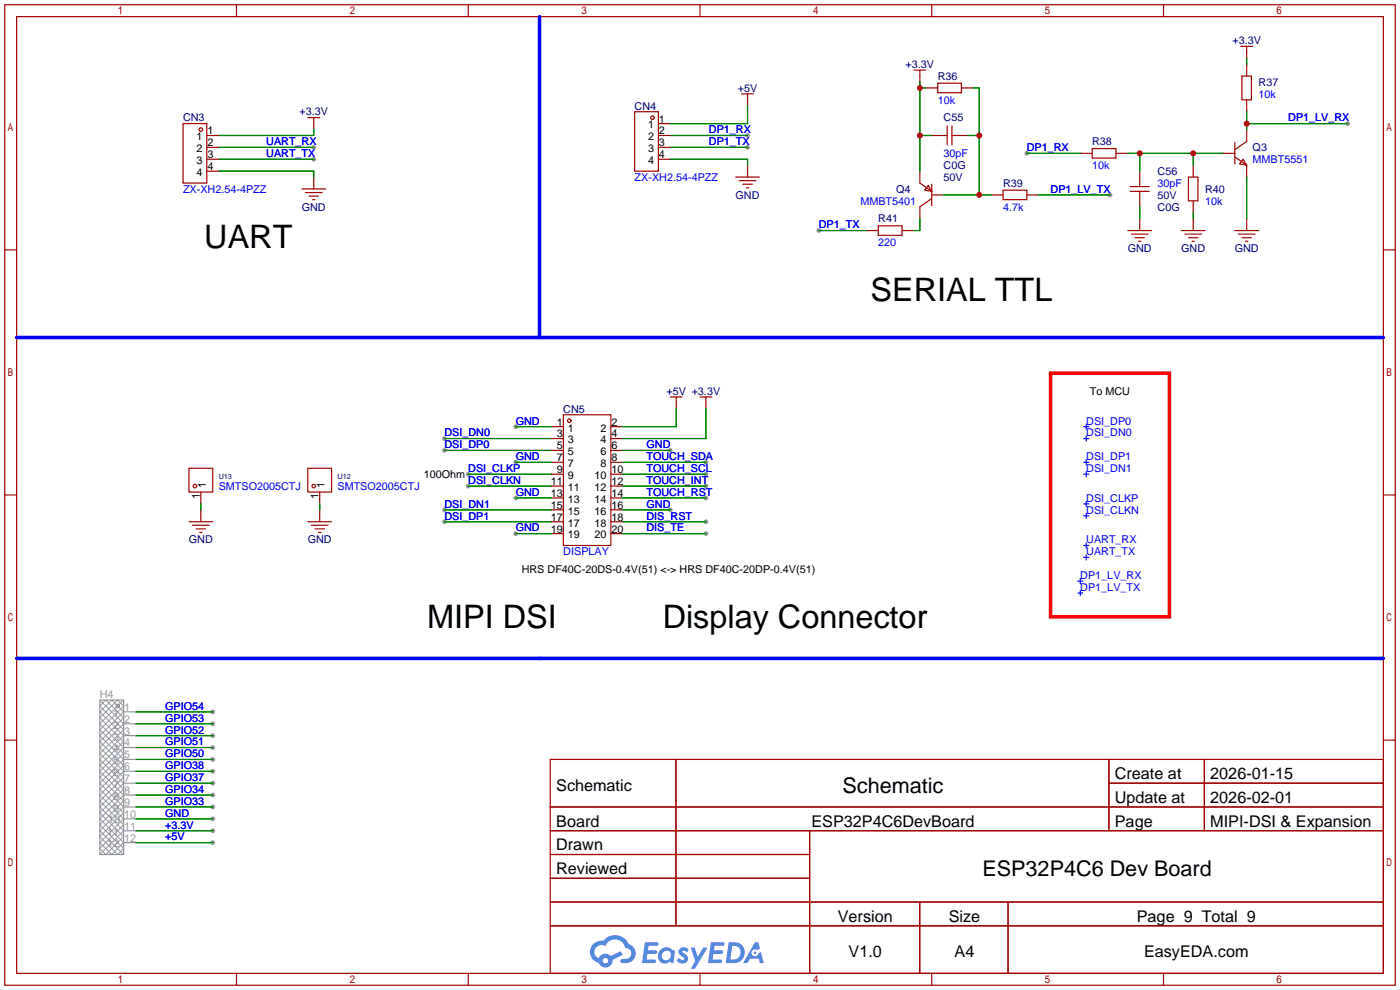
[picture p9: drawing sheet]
<svg xmlns="http://www.w3.org/2000/svg" width="299mm" height="212mm" viewBox="0 0 299 212" stroke-linecap="round" stroke-linejoin="round" font-family="sans-serif">
<g fill="#999">
<circle cx="175" cy="49.3" r=".51"/>
<circle cx="237.2" cy="41.7" r=".51"/>
<circle cx="288" cy="26.4" r=".51"/>
<circle cx="219.5" cy="32.8" r=".51"/>
<circle cx="159.8" cy="31.5" r=".51"/>
<circle cx="159.8" cy="29" r=".51"/>
<circle cx="67.1" cy="34" r=".51"/>
<circle cx="67.1" cy="31.5" r=".51"/>
<circle cx="100.1" cy="103.9" r=".51"/>
<circle cx="100.1" cy="101.3" r=".51"/>
<circle cx="95" cy="96.3" r=".51"/>
<circle cx="95" cy="93.7" r=".51"/>
<circle cx="95" cy="111.5" r=".51"/>
<circle cx="95" cy="109" r=".51"/>
<circle cx="110.2" cy="91.2" r=".51"/>
<circle cx="110.2" cy="98.8" r=".51"/>
<circle cx="110.2" cy="106.4" r=".51"/>
<circle cx="110.2" cy="114" r=".51"/>
<circle cx="150.9" cy="98.8" r=".51"/>
<circle cx="150.9" cy="101.3" r=".51"/>
<circle cx="150.9" cy="103.9" r=".51"/>
<circle cx="150.9" cy="106.4" r=".51"/>
<circle cx="143.3" cy="96.3" r=".51"/>
<circle cx="143.3" cy="109" r=".51"/>
<circle cx="150.9" cy="114" r=".51"/>
<circle cx="150.9" cy="111.5" r=".51"/>
<circle cx="45.5" cy="152.1" r=".51"/>
<circle cx="45.5" cy="154.7" r=".51"/>
<circle cx="45.5" cy="157.2" r=".51"/>
<circle cx="45.5" cy="159.8" r=".51"/>
<circle cx="45.5" cy="162.3" r=".51"/>
<circle cx="45.5" cy="164.8" r=".51"/>
<circle cx="45.5" cy="167.4" r=".51"/>
<circle cx="45.5" cy="169.9" r=".51"/>
<circle cx="45.5" cy="172.5" r=".51"/>
<circle cx="45.5" cy="175" r=".51"/>
<circle cx="45.5" cy="177.5" r=".51"/>
<circle cx="45.5" cy="180.1" r=".51"/>
</g>
<g fill="none" stroke="#a10000" stroke-width=".25">
<path d="M1 1h297.2v209.6h-297.2zM3.6 3.6h292.1v204.4h-292.1zM50.5 1v2.6M100.1 1v2.6M149.6 1v2.6M199.1 1v2.6M248.7 1v2.6M1 53.4h2.6M295.7 53.4h2.5M1 105.8h2.6M295.7 105.8h2.5M1 158.2h2.6"/>
<path d="M295.7 158.2h2.5M117.6 162.3h178.1v45.7h-178.1zM117.6 172.5h178.1M117.6 177.5h178.1M144.5 162.3v35.6M173 177.5v30.5M237 162.3v15.2M237 167.4h58.7M257.4 162.3v15.2M117.6 182.6h55.4M117.6 192.8h178.1M117.6 187.7h55.4"/>
<path d="M117.6 197.9h178.1M196.6 192.8v15.2M215.4 192.8v15.2M50.5 208v2.6M100.1 208v2.6M149.6 208v2.6M199.1 208v2.6M248.7 208v2.6"/>
</g>
<g fill="#5487ff">
<path d="M145.3 202.7a1.3 1.3 0 0 1 1.9 .3l-.4 .6a.54 .54 0 0 0-.9-.2l.1 .2a1.34 1.34 0 0 1 .9 1.8 1.47 1.47 0 0 1-2.3-.1l.5-.6 .8 .5a.31 .31 0 0 0 .4-.3 .31 .31 0 0 0-.3-.4 1.12 1.12 0 0 1-.7-1.8z"/>
<path d="M147.6 202.5h.9l.6 2 1.2-2h.9l-2.7 4.6h-.9l1-1.7z"/>
<path d="M137.8 201.4h1.7a1.31 1.31 0 0 1 1.2 .2 .4 .4 0 0 1-.3 .5l-1.8 .1-.1 .9h1.6a.4 .4 0 0 1 .4 .4 .4 .4 0 0 1-.5 .4h-1.6l-.2 1.2h1.4a.46 .46 0 0 1 .5 0 .46 .46 0 0 1 .1 .5l-.4 .2h-2.6z"/>
<path d="M151.9 201.4h1.7a1.32 1.32 0 0 1 1.2 .2 .39 .39 0 0 1-.3 .5l-1.8 .1-.1 .9h1.6a.4 .4 0 0 1 .4 .4 .4 .4 0 0 1-.4 .4h-1.7l-.2 1.2h1.4a.46 .46 0 0 1 .5 0 .46 .46 0 0 1 .1 .5l-.4 .2h-2.6z"/>
<path d="M161.3 201.4h.8l.3 1.3-.6 .4a.75 .75 0 0 0-1.1 .3 .75 .75 0 0 0 .5 1 .75 .75 0 0 0 .9-.7l.5-.2 .6 2.3h-.8l-.3-.9h-1.8l-.5 .9h-1z"/>
<path d="M155.7 201.4l-.6 4.4h1.5a2.27 2.27 0 0 0 2.6-2.2 2.27 2.27 0 0 0-2.7-2.2zM156.5 202.1a1.5 1.5 0 0 1 1.8 1.6 1.5 1.5 0 0 1-1.9 1.4h-.3z"/>
<path d="M141.2 203a1.6 1.6 0 0 0-.3 2.3 1.6 1.6 0 0 0 2.3 .2l.7 .3 .3-2.4-.1-.3-.5-.1a1.58 1.58 0 0 0-2.4 0zM141.8 203.5a.98 .98 0 0 1 1.6 .4 .98 .98 0 0 1-1.1 1.3 .94 .94 0 0 1-.9-.7 .94 .94 0 0 1 .4-1z"/>
<path d="M126.8 201.8a2.37 2.37 0 0 0 1.1 4 1.54 1.54 0 0 0 1.8 1 1.54 1.54 0 0 0 1.2-1.6l2.2-1.1-.5-.8-2 1a1.57 1.57 0 0 0-2.7 .5 1.5 1.5 0 0 1-.7-2.1 1.5 1.5 0 0 1 2.2-.5 2.23 2.23 0 0 1 2.3-1.4 2.23 2.23 0 0 1 2 1.8 1.16 1.16 0 0 1 1.2 1.1 1.16 1.16 0 0 1-1.1 1.2h-.7a.47 .47 0 0 0-.5 .4 .47 .47 0 0 0 .4 .5 2.17 2.17 0 0 0 2.5-.9 2.17 2.17 0 0 0-.3-2.7l-.8-.4a3.2 3.2 0 0 0-5.5-.7l-1.1 .1zM128.8 205.3a.6 .6 0 0 1 1.2 0 .6 .6 0 0 1-1.2 0z"/>
<circle cx="161.4" cy="203.6" r=".28"/>
</g>
<g fill="none" stroke="#a10000" stroke-width=".25">
<path d="M195.3 15h2.6M196.6 15v2.5M197.9 18.8h2.5M200.4 17.8h5.1v2h-5.1zM205.5 18.8h2.5M265.2 9.9h2.5M265.4 16.3h2.1v5h-2.1zM266.4 9.9v2.5M266.4 13.7v2.6M39.1 26.4h5.1v12.7h-5.1zM44.2 29h2.5M44.2 31.5h2.5"/>
<path d="M44.2 34h2.5M44.2 36.6h2.5M65.8 25.1h2.5M67.1 25.1v2.6M67.1 37.8v2.6M135.6 23.9h5.1v12.7h-5.1zM140.7 29h2.6M140.7 31.5h2.6M140.7 34h2.6M140.7 26.4h2.6M157.2 37.8h5.1M158 38.6h3.5"/>
<path d="M158.5 20.1h2.5M158.7 39.4h2.1M159.8 20.1v2.5M159.8 35.3v2.5M196.6 36.6v2.5l2.5 1.8M198.4 39.6l.7 1.3-1.5-.3zM199.1 39.4v4.5M199.1 29h3.3M202.4 26.9v4.1M203.5 26.9v4.1M203.5 29h3.3M230.9 32.8h2.5"/>
<path d="M233.4 31.8h5.1v2h-5.1zM238.5 32.8h2.5M241.6 39.9h4M243.6 36.6v3.3M254 37.8h2v5.1h-2zM255 35.3v2.5M261.4 32.8h2.5M263.9 33.5l2.5 1.8M263.9 30.5v4.6M265.7 34l.7 1.3-1.5-.2zM266.4 21.3v2.6M266.4 27.7v2.5l-2.5 1.8"/>
<path d="M266.4 35.3v2.5M64.5 40.4h5.1M65.3 41.1h3.5M66 41.9h2.1M66.8 42.7h.5M159.5 40.1h.5M185.2 49.3h2.5M187.7 48.3h5.1v2h-5.1zM192.8 49.3h2.5M199.1 42.4l-2.5 1.8v2.5M199.1 41.7h2.6M211.8 41.7h2.6"/>
<path d="M214.4 40.6h5.1v2.1h-5.1zM219.5 41.7h2.5M241 49.3h5.1M241.6 40.9h4M241.8 50h3.6M242.6 50.8h2M243.3 51.6h.5M243.6 40.9v3.3M243.6 46.7v2.6M252.5 49.3h5.1M253.2 50h3.6M254 50.8h2"/>
<path d="M254.8 51.6h.5M255 42.9v2.6M255 46.7v2.6M263.9 49.3h5.1M264.7 50h3.5M265.4 50.8h2.1M266.2 51.6h.5M266.4 46.7v2.6M117.9 91.2h2.5M117.9 93.7h2.5M117.9 96.3h2.5M117.9 98.8h2.5"/>
<path d="M120.4 88.6h10.2v28h-10.2zM130.6 91.2h2.5M130.6 93.7h2.5M130.6 96.3h2.5M130.6 98.8h2.5M143.3 84.8h2.5M144.5 84.8v2.6M149.6 84.8h2.5M150.9 84.8v2.6M40.4 100.1h5.1v5.1h-5.1zM40.4 111.5h5.1M41.1 112.3h3.6"/>
<path d="M41.9 113h2M42.7 113.8h.5M42.9 105.2v2.5M42.9 109v2.5M65.8 100.1h5.1v5.1h-5.1zM65.8 111.5h5.1M66.5 112.3h3.6M67.3 113h2M68.1 113.8h.5M68.3 105.2v2.5M68.3 109v2.5M117.9 114h2.5"/>
<path d="M117.9 111.5h2.5M117.9 109h2.5M117.9 106.4h2.5M117.9 101.3h2.5M117.9 103.9h2.5M130.6 114h2.5M130.6 111.5h2.5M130.6 109h2.5M130.6 106.4h2.5M130.6 101.3h2.5M130.6 103.9h2.5"/>
<circle cx="42.9" cy="27.7" r=".38"/>
<circle cx="139.4" cy="25.1" r=".38"/>
<circle cx="121.7" cy="89.9" r=".38"/>
<circle cx="41.7" cy="103.9" r=".38"/>
<circle cx="67.1" cy="103.9" r=".38"/>
</g>
<g fill="none" stroke="#008700" stroke-width=".25">
<path d="M196.6 17.5v19.1M196.6 18.8h1.3M208 18.8h1.3v22.9M266.4 12.4v1.3M46.7 34h20.4M46.7 31.5h20.4M46.7 36.6h20.4v1.2M67.1 27.7v1.3h-20.4M143.3 29h16.5M143.3 34h16.5v1.3M143.3 31.5h16.5M159.8 22.6v3.8h-16.5"/>
<path d="M196.6 29h2.5M206.8 29h2.5M219.5 32.8h11.4M241 32.8h20.4M243.6 32.8v3.8M255 32.8v2.5M266.4 26.4h21.6M266.4 23.9v3.8M266.4 37.8v8.9M175 49.3h10.2M196.6 46.7v2.6h-1.3M201.7 41.7h10.1"/>
<path d="M222 41.7h15.2M243.6 44.2v2.5M255 45.5v1.2M95 96.3h22.9M95 93.7h22.9M110.2 91.2h7.7M110.2 98.8h7.7M133.1 96.3h10.2M133.1 98.8h17.8M144.5 87.4v3.8h-11.4M150.9 87.4v6.3h-17.8M42.9 107.7v1.3"/>
<path d="M68.3 107.7v1.3M95 111.5h22.9M95 109h22.9M100.1 103.9h17.8M100.1 101.3h17.8M110.2 106.4h7.7M110.2 114h7.7M133.1 103.9h17.8M133.1 101.3h17.8M133.1 111.5h17.8M133.1 109h10.2M133.1 106.4h17.8"/>
<path d="M133.1 114h17.8M29 152.1h16.5M29 154.7h16.5M29 157.2h16.5M29 159.8h16.5M29 162.3h16.5M29 164.8h16.5M29 167.4h16.5M29 169.9h16.5M29 172.5h16.5M29 175h16.5M29 177.5h16.5"/>
<path d="M29 180.1h16.5"/>
</g>
<path d="M115.3 3.6v68.5M3.6 72.1h292.1M3.6 140.7h292.1" fill="none" stroke="#00f" stroke-width=".76"/>
<g fill="none" stroke="#00f" stroke-width=".25">
<path d="M231.6 91.2h1.1M231.6 93.7h1.1M231.6 98.8h1.1M232.2 90.7v1M232.2 93.2v1M232.2 98.3v1M231.6 101.3h1.1M231.6 107.7h1.1M231.6 110.2h1.1M231.6 116.6h1.1M231.6 119.1h1.1M232.2 100.8v1.1"/>
<path d="M232.2 107.2v1M232.2 109.7v1M232.2 116.1v1M232.2 118.6v1M230.4 126.7h1M230.4 124.2h1M230.9 123.7v1M230.9 126.2v1.1"/>
</g>
<path d="M224.5 79.8h25.4v52h-25.4z" fill="none" stroke="#f00" stroke-width=".76"/>
<path d="M21.3 150.9l1.3-1.3 3.8 3.8-5.1 5.1 5.1 5.1-5.1 5.1 5.1 5-5.1 5.1 3.8 3.8 1.3-1.2-5.1-5.1 5.1-5.1-5.1-5.1 5.1-5.1-5.1-5 5.1-5.1-1.3-1.3-3.8 3.8 5.1 5.1-5.1 5.1 5.1 5.1-5.1 5 5.1 5.1-3.8 3.8-1.3-1.2 5.1-5.1-5.1-5.1 5.1-5.1-5.1-5.1 5.1-5zM21.3 149.6l5.1 5.1-5.1 5.1 5.1 5-5.1 5.1 5.1 5.1-5.1 5.1 2.6 2.5 2.5-2.5-5.1-5.1 5.1-5.1-5.1-5.1 5.1-5-5.1-5.1 5.1-5.1M25.3 150.5l.2 .2M25.5 151l-.2 .2M21.3 182.6l5.1-5.1-5.1-5 5.1-5.1-5.1-5.1 5.1-5.1-5.1-5.1 2.6-2.5 2.5 2.5-5.1 5.1 5.1 5.1-5.1 5.1 5.1 5.1-5.1 5 5.1 5.1" fill="none" stroke="#999" stroke-width=".21"/>
<g fill="none" stroke="#999" stroke-width=".25">
<path d="M21.3 149.6h5.1v33h-5.1zM26.4 152.1h2.6M26.4 154.7h2.6M26.4 157.2h2.6M26.4 159.8h2.6M26.4 162.3h2.6M26.4 164.8h2.6M26.4 167.4h2.6M26.4 169.9h2.6M26.4 172.5h2.6M26.4 175h2.6M26.4 177.5h2.6"/>
<path d="M26.4 180.1h2.6"/>
<circle cx="25.1" cy="150.9" r=".38"/>
</g>
<g fill="#c00">
<circle cx="209.3" cy="29" r=".63"/>
<circle cx="209.3" cy="41.7" r=".63"/>
<circle cx="196.6" cy="29" r=".63"/>
<circle cx="196.6" cy="18.8" r=".63"/>
<circle cx="266.4" cy="26.4" r=".63"/>
<circle cx="255" cy="32.8" r=".63"/>
<circle cx="243.6" cy="32.8" r=".63"/>
</g>
<g font-size="6.9">
<text x="43.7" y="53">UART</text>
<text x="186" y="64.4">SERIAL TTL</text>
<text x="91.3" y="134.2">MIPI DSI</text>
<text x="141.6" y="134.2">Display Connector</text>
</g>
<g font-size="4.6">
<text x="180.1" y="169.4">Schematic</text>
<text x="210" y="187.2">ESP32P4C6 Dev Board</text>
</g>
<g font-size="3.5">
<text x="238.3" y="166.5">Create at</text>
<text x="258.7" y="166.5">2026-01-15</text>
<text x="118.9" y="169.1">Schematic</text>
<text x="238.3" y="171.6">Update at</text>
<text x="258.7" y="171.6">2026-02-01</text>
<text x="118.9" y="176.7">Board</text>
<text x="173.4" y="176.7">ESP32P4C6DevBoard</text>
<text x="238.3" y="176.7">Page</text>
<text x="258.7" y="176.7">MIPI-DSI &amp; Expansion</text>
<text x="118.9" y="181.8">Drawn</text>
<text x="118.9" y="186.8">Reviewed</text>
<text x="179.1" y="197">Version</text>
<text x="202.8" y="197">Size</text>
<text x="243" y="197">Page 9 Total 9</text>
<text x="181.4" y="204.6">V1.0</text>
<text x="204" y="204.6">A4</text>
<text x="244.5" y="204.6">EasyEDA.com</text>
</g>
<g font-size="2.3" fill="#000080">
<text x="263.4" y="9.4">+3.3V</text>
<text x="193.5" y="14.5">+3.3V</text>
<text x="200.4" y="17.1">R36</text>
<text x="135.6" y="23.4">CN4</text>
<text x="157.7" y="19.6">+5V</text>
<text x="269" y="18.3">R37</text>
<text x="39.1" y="26">CN3</text>
<text x="64" y="24.7">+3.3V</text>
<text x="201.7" y="26">C55</text>
<text x="233.4" y="31">R38</text>
<text x="267.7" y="32.3">Q3</text>
<text x="191.5" y="41.2">Q4</text>
<text x="201.7" y="38.7">50V</text>
<text x="201.7" y="36.1">C0G</text>
<text x="214.4" y="39.9">R39</text>
<text x="247.4" y="37.4">C56</text>
<text x="257.6" y="41.2">R40</text>
<text x="64.5" y="45">GND</text>
<text x="157.2" y="42.5">GND</text>
<text x="187.7" y="47.5">R41</text>
<text x="247.4" y="42.5">50V</text>
<text x="247.4" y="45">C0G</text>
<text x="241" y="53.9">GND</text>
<text x="252.5" y="53.9">GND</text>
<text x="263.9" y="53.9">GND</text>
<text x="120.4" y="88.2">CN5</text>
<text x="142.4" y="84.4">+5V +3.3V</text>
<text x="40.4" y="116.1">GND</text>
<text x="65.8" y="116.1">GND</text>
</g>
<g font-size="2.3" fill="#00f">
<text x="200.4" y="22.1">10k</text>
<text x="269" y="20.9">10k</text>
<text x="151.5" y="28.5">DP1_RX</text>
<text x="275.3" y="26">DP1_LV_RX</text>
<text x="56.9" y="33.6">UART_TX</text>
<text x="56.9" y="31">UART_RX</text>
<text x="151.5" y="31">DP1_TX</text>
<text x="201.7" y="33.6">30pF</text>
<text x="219.5" y="32.3">DP1_RX</text>
<text x="267.7" y="34.8">MMBT5551</text>
<text x="39.1" y="41.2">ZX-XH2.54-4PZZ</text>
<text x="135.6" y="38.7">ZX-XH2.54-4PZZ</text>
<text x="224.5" y="41.2">DP1_LV_TX</text>
<text x="233.4" y="36.1">10k</text>
<text x="247.4" y="39.9">30pF</text>
<text x="183.9" y="43.7">MMBT5401</text>
<text x="214.4" y="45">4.7k</text>
<text x="257.6" y="43.7">10k</text>
<text x="175" y="48.8">DP1_TX</text>
<text x="187.7" y="52.6">220</text>
<text x="95" y="95.8">DSI_DP0</text>
<text x="95" y="93.3">DSI_DN0</text>
<text x="110.2" y="90.7">GND</text>
<text x="138.2" y="95.8">GND</text>
<text x="232.2" y="90.7">DSI_DP0</text>
<text x="232.2" y="93.3">DSI_DN0</text>
<text x="100.1" y="100.9">DSI_CLKP</text>
<text x="110.2" y="98.3">GND</text>
<text x="138.2" y="98.3">TOUCH_SDA</text>
<text x="138.2" y="100.9">TOUCH_SCL</text>
<text x="232.2" y="98.3">DSI_DP1</text>
<text x="232.2" y="100.9">DSI_DN1</text>
<text x="46.7" y="104.7">SMTSO2005CTJ</text>
<text x="72.1" y="104.7">SMTSO2005CTJ</text>
<text x="100.1" y="103.4">DSI_CLKN</text>
<text x="110.2" y="106">GND</text>
<text x="138.2" y="103.4">TOUCH_INT</text>
<text x="138.2" y="106">TOUCH_RST</text>
<text x="232.2" y="107.2">DSI_CLKP</text>
<text x="95" y="111">DSI_DP1</text>
<text x="95" y="108.5">DSI_DN1</text>
<text x="110.2" y="113.6">GND</text>
<text x="138.2" y="108.5">GND</text>
<text x="138.2" y="113.6">DIS_TE</text>
<text x="138.2" y="111">DIS_RST</text>
<text x="232.2" y="109.8">DSI_CLKN</text>
<text x="120.4" y="118.7">DISPLAY</text>
<text x="232.2" y="116.1">UART_RX</text>
<text x="232.2" y="118.7">UART_TX</text>
<text x="230.9" y="123.7">DP1_LV_RX</text>
<text x="230.9" y="126.3">DP1_LV_TX</text>
<text x="35.3" y="151.7">GPIO54</text>
<text x="35.3" y="154.2">GPIO53</text>
<text x="35.3" y="156.8">GPIO52</text>
<text x="35.3" y="159.3">GPIO51</text>
<text x="35.3" y="161.8">GPIO50</text>
<text x="35.3" y="164.4">GPIO38</text>
<text x="35.3" y="166.9">GPIO37</text>
<text x="35.3" y="169.5">GPIO34</text>
<text x="35.3" y="172">GPIO33</text>
<text x="35.3" y="174.5">GND</text>
<text x="35.3" y="177.1">+3.3V</text>
<text x="35.3" y="179.6">+5V</text>
</g>
<g font-size="2.3">
<text x="42" y="30">1</text>
<text x="44.3" y="28.7">1</text>
<text x="138.5" y="27.5">1</text>
<text x="138.5" y="30">2</text>
<text x="140.8" y="26.2">1</text>
<text x="140.8" y="28.7">2</text>
<text x="42" y="32.5">2</text>
<text x="42" y="35.1">3</text>
<text x="44.3" y="31.3">2</text>
<text x="44.3" y="33.8">3</text>
<text x="138.5" y="32.5">3</text>
<text x="138.5" y="35.1">4</text>
<text x="140.8" y="31.3">3</text>
<text x="140.8" y="33.8">4</text>
<text x="42" y="37.6">4</text>
<text x="44.3" y="36.3">4</text>
<text x="232.9" y="84.4">To MCU</text>
<text x="119" y="91">1</text>
<text x="119" y="93.5">3</text>
<text x="121.3" y="92.2">1</text>
<text x="121.3" y="94.8">3</text>
<text x="128.3" y="94.8">4</text>
<text x="128.3" y="92.2">2</text>
<text x="130.7" y="93.5">4</text>
<text x="130.7" y="91">2</text>
<text x="119" y="96">5</text>
<text x="119" y="98.6">7</text>
<text x="119" y="101.1">9</text>
<text x="121.3" y="97.3">5</text>
<text x="121.3" y="99.8">7</text>
<text x="128.3" y="99.8">8</text>
<text x="128.3" y="97.3">6</text>
<text x="130.7" y="101.1">10</text>
<text x="130.7" y="98.6">8</text>
<text x="130.7" y="96">6</text>
<text x="42.7" y="106.6" transform="rotate(-90 42.7 106.6)">1</text>
<text x="44" y="104.2" transform="rotate(-90 44 104.2)">1</text>
<text x="68.1" y="106.6" transform="rotate(-90 68.1 106.6)">1</text>
<text x="69.4" y="104.2" transform="rotate(-90 69.4 104.2)">1</text>
<text x="90.6" y="102.2">100Ohm</text>
<text x="117.7" y="103.7">11</text>
<text x="117.7" y="106.2">13</text>
<text x="121.3" y="102.4">9</text>
<text x="121.3" y="104.9">11</text>
<text x="121.3" y="107.5">13</text>
<text x="127" y="107.5">14</text>
<text x="127" y="104.9">12</text>
<text x="127" y="102.4">10</text>
<text x="130.7" y="106.2">14</text>
<text x="130.7" y="103.7">12</text>
<text x="117.7" y="108.7">15</text>
<text x="117.7" y="111.3">17</text>
<text x="117.7" y="113.8">19</text>
<text x="121.3" y="110">15</text>
<text x="121.3" y="112.5">17</text>
<text x="127" y="112.5">18</text>
<text x="127" y="110">16</text>
<text x="130.7" y="113.8">20</text>
<text x="130.7" y="111.3">18</text>
<text x="130.7" y="108.7">16</text>
<text x="121.3" y="115.1">19</text>
<text x="127" y="115.1">20</text>
<text x="111.5" y="122.5">HRS DF40C-20DS-0.4V(51) &lt;-&gt; HRS DF40C-20DP-0.4V(51)</text>
</g>
<g font-size="2.3" fill="#999">
<text x="21.3" y="149.1">H4</text>
<text x="24.2" y="153.2">1</text>
<text x="24.2" y="155.7">2</text>
<text x="26.5" y="151.9">1</text>
<text x="26.5" y="154.5">2</text>
<text x="24.2" y="158.3">3</text>
<text x="24.2" y="160.8">4</text>
<text x="26.5" y="157">3</text>
<text x="26.5" y="159.5">4</text>
<text x="24.2" y="163.3">5</text>
<text x="24.2" y="165.9">6</text>
<text x="26.5" y="162.1">5</text>
<text x="26.5" y="164.6">6</text>
<text x="26.5" y="167.2">7</text>
<text x="24.2" y="168.4">7</text>
<text x="24.2" y="171">8</text>
<text x="24.2" y="173.5">9</text>
<text x="26.5" y="169.7">8</text>
<text x="26.5" y="172.2">9</text>
<text x="22.9" y="178.6">11</text>
<text x="23.1" y="175.8">10</text>
<text x="26.5" y="174.8">10</text>
<text x="26.5" y="177.3">11</text>
<text x="26.5" y="179.9">12</text>
<text x="22.9" y="181.1">12</text>
</g>
<g font-size="1.6" fill="#000080">
<text x="46.7" y="102.3">U13</text>
<text x="72.1" y="102.3">U12</text>
</g>
</svg>
